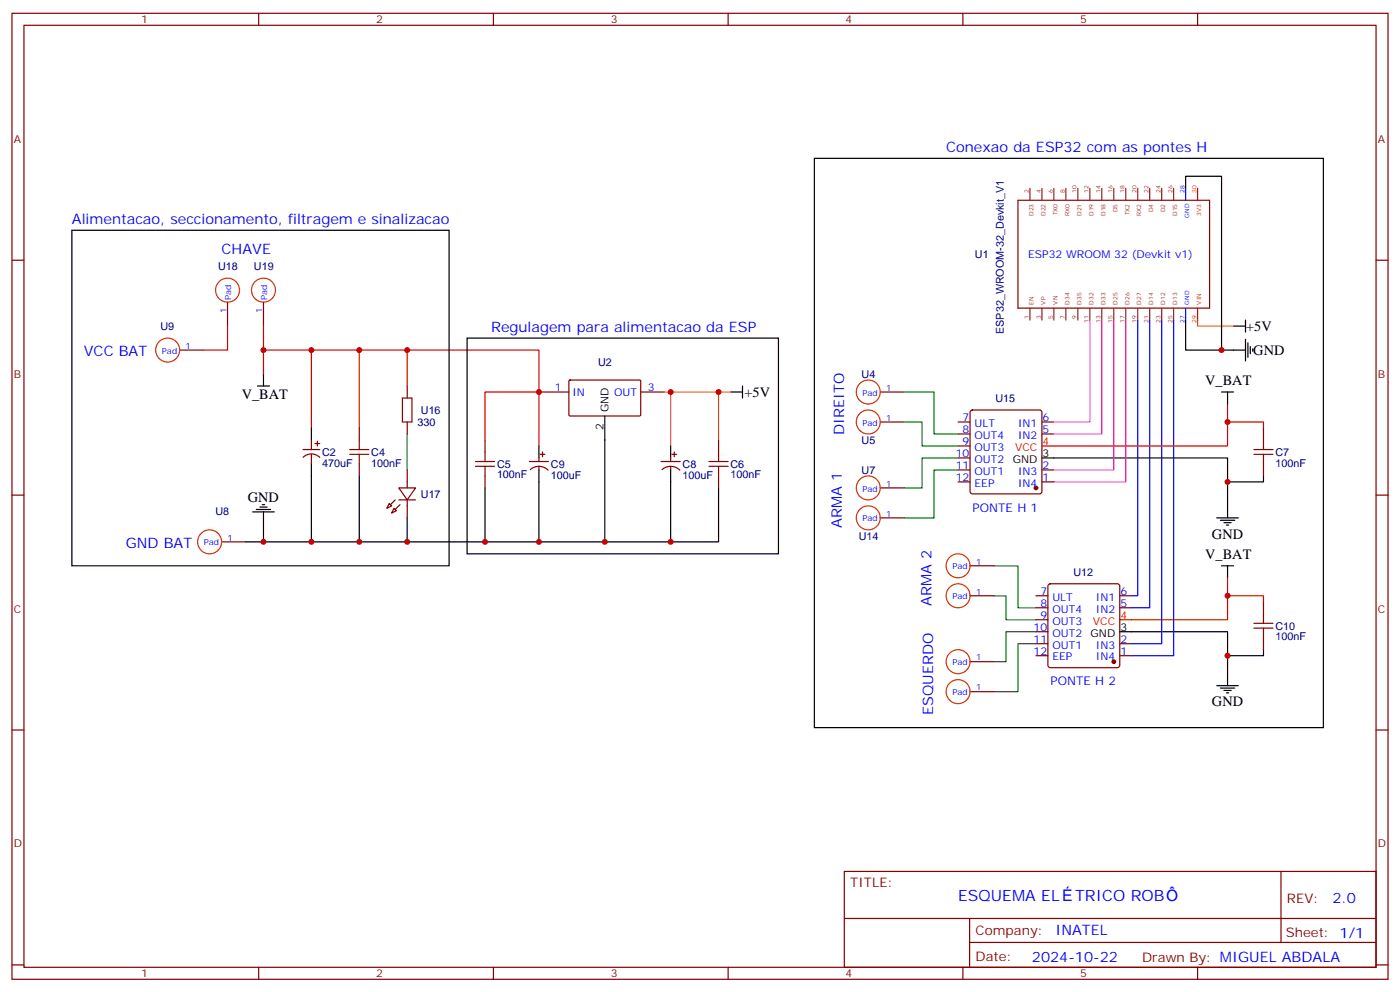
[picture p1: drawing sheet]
<svg xmlns="http://www.w3.org/2000/svg" width="412mm" height="292mm" viewBox="0 0 412 292" stroke-linecap="round" stroke-linejoin="round" font-family="sans-serif">
<g fill="none" stroke="#870000" stroke-width=".35">
<path d="M3.5 3.9h405.4v284.4h-405.4zM7.1 7.4h398.2v277.3h-398.2zM76.2 3.9v3.5M145.3 3.9v3.5M214.5 3.9v3.5M283.6 3.9v3.5M352.8 3.9v3.5M3.5 76.6h3.6M405.3 76.6h3.6M67 88.9v7.1M77.6 88.9v7.1M52.9 103h7.1"/>
<path d="M119.9 113.6v3.6M160.5 115.4h7.1M167.6 112l.3-.1h20.7l.1 .3v10.1l-.3 .1h-20.7l-.1-.3zM188.7 115.4h7.1M259.3 115.4h7M89.3 132.3h4.9M89.3 134.6a3.5 3.5 0 0 1 4.9 0M91.7 129.5v2.8M91.7 133.7v2.9M92.8 130.6h1.4M93.5 129.9v1.4M105.8 126v3.5"/>
<path d="M105.8 136.6v3.5M119.9 124.2v3.5M119.9 138.3v5.3M142.9 129.5v3.5M155.9 135.9h5.7M156.2 138.2a3.8 3.8 0 0 1 5.3 .2M158.7 134.8v1.1M158.7 137.3v1M159.1 133.7h1.4M159.8 133v1.4M194.7 135.9h5.7M195 138.2a3.8 3.8 0 0 1 5.3 .2"/>
<path d="M197.6 134.8v1.1M197.6 137.3v1M197.9 133.7h1.4M198.6 133v1.4M211.7 129.5v3.5M259.3 124.2h7M282.2 124.2h3.6M282.2 138.3h3.6M282.2 127.7h3.6M282.2 131.3h3.6M282.2 134.8h3.6M286 120.9l.5-.2h19.7l.5 .2 .2 .5v23.3l-.2 .5-.5 .2h-19.7l-.5-.3-.2-.4v-23.3z"/>
<path d="M306.9 124.2h3.5M306.9 138.3h3.5M306.9 127.7h3.5M372.2 126v3.5M372.2 136.6v3.5M3.5 145.7h3.6M65.3 159.5h7M114.7 148.2l.7 .7-1.5 .7zM116.1 149.6l.7 .7-1.4 .7zM117.5 143.6h4.9l-2.5 3.5zM117.5 147.1h4.9M119.9 147.1v5.3"/>
<path d="M142.9 140.1v3.5M211.7 140.1v3.5M259.3 143.6h7M259.3 152.4h7M282.2 141.9h3.6M306.9 141.9h3.5M405.3 145.7h3.6M285.8 175.4h7M285.8 166.5h7M305.2 178.9h3.5M305.2 175.4h3.5M308.9 172l.5-.2h19.7l.5 .2 .2 .5v23.3l-.2 .5-.5 .2h-19.7l-.5-.2-.2-.5v-23.3z"/>
<path d="M329.8 178.9h3.6M329.8 175.4h3.6M372.2 177.1v3.6M285.8 194.8h7M305.2 193h3.5M305.2 189.5h3.5M305.2 182.4h3.5M305.2 185.9h3.5M329.8 193h3.6M329.8 189.5h3.6M372.2 187.7v3.5M3.5 214.9h3.6"/>
<path d="M285.8 203.6h7M405.3 214.9h3.6M248.7 256.5h156.6v28.2h-156.6zM377.3 256.5v20.9M248.7 270.4h156.5M285.6 277.4h119.6M285.6 270.4v14.1M3.5 284h3.6M76.2 284.7v3.6M145.3 284.7v3.6M214.5 284.7v3.6M283.6 284.7v3.6"/>
<path d="M352.8 284.7v3.6M405.3 284h3.6"/>
</g>
<g fill="none" stroke="#000" stroke-width=".35">
<path d="M239.9 46.6h149.9v167.6h-149.9zM349.2 55.4v-3.5h10.6v51.1M21.2 67.8h111.1v98.7h-111.1zM137.6 99.5h91.7v63.5h-91.7zM349.2 94.2v8.8h17.7M363.4 96h3.5M366.9 94.2v3.6M366.9 99.9v6.3M75.8 113.6h3.6M77.6 110.1v3.5M215.2 115.4h3.5M218.7 113.6v3.6"/>
<path d="M359.8 115.4h3.6M361.6 115.4v3.5M367.6 100.9v4.3M368.3 102v2.1M369 102.7v.7M91.7 136.6v22.9h51.2M91.7 126v3.5M158.7 131.3v3.5M178.2 122.4v37.1h-19.5v-21.2M197.6 131.3v3.5M197.6 138.3v21.2M306.9 134.8h54.7v17.6"/>
<path d="M72.3 159.5h19.4M74.4 150.7h6.4M75.5 150h4.2M76.6 149.3h2.1M77.3 148.6h.7M77.6 150.7v8.8M105.8 140.1v19.4M119.9 152.4v7.1M142.9 143.6v15.9h15.8M211.7 143.6v15.9h-33.5M358.4 152.4h6.4M359.5 153.1h4.2"/>
<path d="M360.5 153.8h2.2M361.2 154.6h.7M372.2 140.1v1.8h-10.6M359.8 166.5h3.6M361.6 166.5v3.6M329.8 185.9h31.8v15.9M372.2 191.2v1.8h-10.6M358.4 201.8h6.4M359.5 202.5h4.2M360.5 203.2h2.2M361.2 203.9h.7"/>
</g>
<path d="M356.3 58.9h-56.4v31.8h56.4v-31.7" fill="none" stroke="#900" stroke-width=".35"/>
<g fill="none" stroke="#8c2424" stroke-width=".35">
<path d="M303.4 55.4v3.5M306.9 55.4v3.5M310.4 55.4v3.5M314 55.4v3.5M317.5 55.4v3.5M321 55.4v3.5M324.6 55.4v3.5M328.1 55.4v3.5M331.6 55.4v3.5M335.1 55.4v3.5M338.7 55.4v3.5M342.2 55.4v3.5"/>
<path d="M345.7 55.4v3.5M303.4 90.7v3.5M306.9 90.7v3.5M310.4 90.7v3.5M314 90.7v3.5M317.5 90.7v3.5M321 90.7v3.5M324.6 90.7v3.5M328.1 90.7v3.5M331.6 90.7v3.5M335.1 90.7v3.5M338.7 90.7v3.5"/>
<path d="M342.2 90.7v3.5M345.7 90.7v3.5"/>
</g>
<path d="M349.2 55.4v3.5M335.1 94.2v81.2h-1.7M338.7 94.2v84.7h-5.3M342.2 94.2v95.3h-8.8M345.7 94.2v98.8h-12.3M349.2 90.7v3.5" fill="none" stroke="#00f" stroke-width=".35"/>
<g fill="none" stroke="#f00" stroke-width=".35">
<path d="M352.8 55.4v3.5M67 96v7h-7M77.6 96v7h81.1v12.4h-15.8v14.1M352.8 90.7v3.5M77.6 103v7.1M91.7 103v23M105.8 103v23M119.9 103v10.6M160.5 115.4h-1.8v15.9M361.6 118.9v12.4h-54.7M361.6 124.2h10.6v1.8M361.6 170.1v12.3h-31.8"/>
<path d="M361.6 175.4h10.6v1.7"/>
</g>
<path d="M266.3 115.4h8.9v12.3h7M119.9 127.7v10.6M266.3 124.2h5.3v7.1h10.6M282.2 134.8h-10.6v8.8h-5.3M282.2 138.3h-7v14.1h-8.9M292.8 175.4h3.5v7h8.9M292.8 166.5h7.1v12.4h5.3M305.2 189.5h-5.3v14.1h-7.1M305.2 185.9h-8.9v8.9h-3.5" fill="none" stroke="#008700" stroke-width=".35"/>
<g fill="#870000" stroke="#870000" stroke-width=".35">
<path d="M117.8 148.6l-1.4 1.4z"/>
<path d="M115 148.6l1.4-1.5z"/>
<circle cx="328.1" cy="194.8" r=".53"/>
<circle cx="305.2" cy="143.6" r=".53"/>
</g>
<path d="M352.8 94.2v1.8h10.6M195.8 115.4h15.9v14.1M197.6 115.4v15.9M211.7 115.4h3.5" fill="none" stroke="#f90" stroke-width=".35"/>
<g fill="none" stroke="#c30" stroke-width=".35">
<circle cx="67" cy="85.4" r="3.5"/>
<circle cx="77.6" cy="85.4" r="3.5"/>
<circle cx="49.4" cy="103" r="3.5"/>
<circle cx="255.8" cy="115.4" r="3.5"/>
<circle cx="255.8" cy="124.2" r="3.5"/>
<circle cx="61.7" cy="159.5" r="3.5"/>
<circle cx="255.8" cy="143.6" r="3.5"/>
<circle cx="255.8" cy="152.4" r="3.5"/>
<circle cx="282.2" cy="175.4" r="3.5"/>
<circle cx="282.2" cy="166.5" r="3.5"/>
<circle cx="282.2" cy="194.8" r="3.5"/>
<circle cx="282.2" cy="203.6" r="3.5"/>
</g>
<path d="M321 94.2v30h-10.6M324.6 94.2v33.5h-14.2M328.1 94.2v44.1h-17.7M331.6 94.2v47.7h-21.2" fill="none" stroke="#f0f" stroke-width=".35"/>
<g fill="none" stroke="#a10000" stroke-width=".35">
<path d="M118.5 117.2h2.9v7h-2.9zM103 133.7h5.7M103 132.3h5.7M105.8 129.5v2.8M105.8 133.7v2.9M140.1 137.3h5.6M140.1 135.9h5.6M142.9 133v2.9M142.9 137.3v2.8M208.8 137.3h5.7M208.8 135.9h5.7M211.7 133v2.9"/>
<path d="M211.7 137.3v2.8M369.4 133.7h5.6M369.4 132.3h5.6M372.2 129.5v2.8M372.2 133.7v2.9M369.4 184.9h5.6M369.4 183.5h5.6M372.2 180.7v2.8M372.2 184.9v2.8"/>
</g>
<g fill="#c00">
<circle cx="77.6" cy="159.5" r=".88"/>
<circle cx="119.9" cy="159.5" r=".88"/>
<circle cx="105.8" cy="159.5" r=".88"/>
<circle cx="197.6" cy="115.4" r=".88"/>
<circle cx="178.2" cy="159.5" r=".88"/>
<circle cx="197.6" cy="159.5" r=".88"/>
<circle cx="142.9" cy="159.5" r=".88"/>
<circle cx="158.8" cy="115.4" r=".88"/>
<circle cx="211.7" cy="115.4" r=".88"/>
<circle cx="361.6" cy="193" r=".88"/>
<circle cx="361.6" cy="175.4" r=".88"/>
<circle cx="361.6" cy="124.2" r=".88"/>
<circle cx="158.8" cy="159.5" r=".88"/>
<circle cx="91.7" cy="103" r=".88"/>
<circle cx="105.8" cy="103" r=".88"/>
<circle cx="119.9" cy="103" r=".88"/>
<circle cx="361.6" cy="141.9" r=".88"/>
<circle cx="359.8" cy="103" r=".88"/>
<circle cx="91.7" cy="159.5" r=".88"/>
<circle cx="77.6" cy="103" r=".88"/>
</g>
<g font-size="4.6" fill="#00f">
<text x="282.2" y="265.3">ESQUEMA EL</text>
<text x="316.8" y="265.3">TRICO ROB</text>
</g>
<g font-size="4.2" fill="#00f">
<text x="278.7" y="44.8">Conexao da ESP32 com as pontes H</text>
<text x="21.2" y="66">Alimentacao, seccionamento, filtragem e sinalizacao</text>
<text x="65.3" y="74.8">CHAVE</text>
<text x="144.6" y="97.8">Regulagem para alimentacao da ESP</text>
<text x="24.7" y="104.8">VCC BAT</text>
<text x="248.7" y="128.1" transform="rotate(-90 248.7 128.1)">DIREITO</text>
<text x="248" y="155.3" transform="rotate(-90 248 155.3)">ARMA 1</text>
<text x="37" y="161.3">GND BAT</text>
<text x="274.4" y="178.3" transform="rotate(-90 274.4 178.3)">ARMA 2</text>
<text x="274.9" y="210.5" transform="rotate(-90 274.9 210.5)">ESQUERDO</text>
<text x="392.5" y="265.8">2.0</text>
<text x="310.9" y="275.3">INATEL</text>
<text x="304" y="283.1">2024-10-22</text>
</g>
<g font-size="4.2">
<text x="367.1" y="97.5">+5V</text>
<text x="369.2" y="104.5">GND</text>
<text x="355" y="113.3">V_BAT</text>
<text x="71.2" y="117.6">V_BAT</text>
<text x="219.3" y="116.9">+5V</text>
<text x="73" y="147.6">GND</text>
<text x="357" y="158.6">GND</text>
<text x="355" y="164.5">V_BAT</text>
<text x="357" y="207.9">GND</text>
</g>
<g font-size="3.9" fill="#800">
<text x="250.5" y="261.1">TITLE:</text>
<text x="379.1" y="265.8">REV:</text>
<text x="287.4" y="275.3">Company:</text>
<text x="378.7" y="275.9">Sheet: 1/1</text>
<text x="287.4" y="283">Date:</text>
<text x="336.4" y="283.1">Drawn By: MIGUEL ABDALA</text>
</g>
<g font-size="3.5" fill="#00f">
<text x="286.5" y="150.6">PONTE H 1</text>
<text x="309.4" y="201.8">PONTE H 2</text>
</g>
<g font-size="3.2" fill="#800">
<text x="41.6" y="6.9">1</text>
<text x="110.8" y="6.9">2</text>
<text x="179.9" y="6.9">3</text>
<text x="249.1" y="6.9">4</text>
<text x="318.2" y="6.9">5</text>
<text x="4.1" y="42">A</text>
<text x="405.9" y="42">A</text>
<text x="4.1" y="111.2">B</text>
<text x="405.9" y="111.2">B</text>
<text x="4.1" y="180.3">C</text>
<text x="405.9" y="180.3">C</text>
<text x="4.1" y="249.4">D</text>
<text x="405.9" y="249.4">D</text>
<text x="41.6" y="287.7">1</text>
<text x="110.8" y="287.7">2</text>
<text x="179.9" y="287.7">3</text>
<text x="249.1" y="287.7">4</text>
<text x="318.2" y="287.7">5</text>
</g>
<g font-size="3.2" fill="#000080">
<text x="287.2" y="76">U1</text>
<text x="64.2" y="79.5">U18</text>
<text x="74.8" y="79.5">U19</text>
<text x="47.3" y="97.1">U9</text>
<text x="295.7" y="98.3" transform="rotate(-90 295.7 98.3)">ESP32_WROOM-32_Devkit_V1</text>
<text x="176.2" y="107.6">U2</text>
<text x="253.8" y="111.3">U4</text>
<text x="293.2" y="118.4">U15</text>
<text x="123" y="125.4">330</text>
<text x="124" y="121.8">U16</text>
<text x="253.8" y="130.7">U5</text>
<text x="94.9" y="137.4">470uF</text>
<text x="94.9" y="134.1">C2</text>
<text x="109.4" y="137.3">100nF</text>
<text x="109.4" y="134.2">C4</text>
<text x="146.4" y="137.8">C5</text>
<text x="162.3" y="137.7">C9</text>
<text x="201.1" y="137.7">C8</text>
<text x="215.2" y="137.8">C6</text>
<text x="375.7" y="137.3">100nF</text>
<text x="375.7" y="134.2">C7</text>
<text x="146.4" y="140.8">100nF</text>
<text x="162.3" y="140.9">100uF</text>
<text x="201.1" y="140.9">100uF</text>
<text x="215.2" y="140.8">100nF</text>
<text x="253.8" y="139.5">U7</text>
<text x="124" y="146.5">U17</text>
<text x="63.5" y="151.7">U8</text>
<text x="253" y="158.9">U14</text>
<text x="316.2" y="169.6">U12</text>
<text x="375.7" y="185.4">C10</text>
<text x="375.7" y="188.5">100nF</text>
</g>
<g font-size="3.2" fill="#00f">
<text x="302.8" y="75.9">ESP32 WROOM 32 (Devkit v1)</text>
<text x="163.4" y="115">1</text>
<text x="168.6" y="116.5">IN</text>
<text x="180.9" y="116.5">OUT</text>
<text x="190.9" y="115">3</text>
<text x="283.6" y="123.9">7</text>
<text x="287.1" y="125.6">ULT</text>
<text x="299.9" y="125.6">IN1</text>
<text x="307.1" y="123.9">6</text>
<text x="283.6" y="127.4">8</text>
<text x="283.6" y="130.9">9</text>
<text x="287.1" y="129.2">OUT4</text>
<text x="299.9" y="129.2">IN2</text>
<text x="307.1" y="127.4">5</text>
<text x="281.5" y="134.4">10</text>
<text x="281.5" y="138">11</text>
<text x="287.1" y="132.7">OUT3</text>
<text x="287.1" y="136.2">OUT2</text>
<text x="307.1" y="138">2</text>
<text x="281.5" y="141.5">12</text>
<text x="287.1" y="139.7">OUT1</text>
<text x="287.1" y="143.3">EEP</text>
<text x="299.9" y="143.3">IN4</text>
<text x="299.9" y="139.7">IN3</text>
<text x="307.1" y="141.5">1</text>
<text x="306.5" y="175">7</text>
<text x="306.5" y="178.5">8</text>
<text x="310" y="176.8">ULT</text>
<text x="322.8" y="176.8">IN1</text>
<text x="330" y="178.5">5</text>
<text x="330" y="175">6</text>
<text x="304.5" y="185.6">10</text>
<text x="306.5" y="182.1">9</text>
<text x="310" y="180.3">OUT4</text>
<text x="310" y="183.8">OUT3</text>
<text x="322.8" y="180.3">IN2</text>
<text x="304.5" y="189.1">11</text>
<text x="310" y="187.4">OUT2</text>
<text x="310" y="190.9">OUT1</text>
<text x="322.8" y="190.9">IN3</text>
<text x="330" y="189.1">2</text>
<text x="304.5" y="192.7">12</text>
<text x="310" y="194.4">EEP</text>
<text x="322.8" y="194.4">IN4</text>
<text x="330" y="192.7">1</text>
</g>
<g font-size="3.2">
<text x="179.2" y="121.4" transform="rotate(-90 179.2 121.4)">GND</text>
<text x="177.8" y="126.6" transform="rotate(-90 177.8 126.6)">2</text>
<text x="298.3" y="136.2">GND</text>
<text x="307.1" y="134.4">3</text>
<text x="330" y="185.6">3</text>
<text x="321.3" y="187.4">GND</text>
</g>
<g font-size="3.2" fill="#f00">
<text x="307.1" y="130.9">4</text>
<text x="299" y="132.7">VCC</text>
<text x="321.9" y="183.8">VCC</text>
<text x="330" y="182.1">4</text>
</g>
<g font-size="2.5" fill="#00f">
<text x="68.1" y="88.2" transform="rotate(-90 68.1 88.2)">Pad</text>
<text x="78.7" y="88.2" transform="rotate(-90 78.7 88.2)">Pad</text>
<text x="66.7" y="92.3" transform="rotate(-90 66.7 92.3)">1</text>
<text x="77.3" y="92.3" transform="rotate(-90 77.3 92.3)">1</text>
<text x="47.7" y="104.1">Pad</text>
<text x="54.7" y="102.7">1</text>
<text x="254.1" y="116.5">Pad</text>
<text x="261.1" y="115">1</text>
<text x="254.1" y="125.3">Pad</text>
<text x="261.1" y="123.9">1</text>
<text x="261.1" y="143.3">1</text>
<text x="254.1" y="144.7">Pad</text>
<text x="254.1" y="153.5">Pad</text>
<text x="261.1" y="152.1">1</text>
<text x="60" y="160.5">Pad</text>
<text x="67" y="159.1">1</text>
<text x="280.5" y="167.6">Pad</text>
<text x="287.5" y="166.2">1</text>
<text x="280.5" y="176.4">Pad</text>
<text x="287.5" y="175">1</text>
<text x="280.5" y="195.8">Pad</text>
<text x="287.5" y="194.4">1</text>
<text x="287.5" y="203.2">1</text>
<text x="280.5" y="204.6">Pad</text>
</g>
<g font-size="1.8" fill="#8d2323">
<text x="303" y="56.8" transform="rotate(-90 303 56.8)">2</text>
<text x="306.6" y="56.8" transform="rotate(-90 306.6 56.8)">4</text>
<text x="310.1" y="56.8" transform="rotate(-90 310.1 56.8)">6</text>
<text x="313.6" y="56.8" transform="rotate(-90 313.6 56.8)">8</text>
<text x="317.1" y="56.8" transform="rotate(-90 317.1 56.8)">10</text>
<text x="320.7" y="56.8" transform="rotate(-90 320.7 56.8)">12</text>
<text x="324.2" y="56.8" transform="rotate(-90 324.2 56.8)">14</text>
<text x="327.7" y="56.8" transform="rotate(-90 327.7 56.8)">16</text>
<text x="331.3" y="56.8" transform="rotate(-90 331.3 56.8)">18</text>
<text x="334.8" y="56.8" transform="rotate(-90 334.8 56.8)">20</text>
<text x="338.3" y="56.8" transform="rotate(-90 338.3 56.8)">22</text>
<text x="341.8" y="56.8" transform="rotate(-90 341.8 56.8)">24</text>
<text x="345.4" y="56.8" transform="rotate(-90 345.4 56.8)">26</text>
<text x="304.4" y="63.6" transform="rotate(-90 304.4 63.6)">D23</text>
<text x="308" y="63.6" transform="rotate(-90 308 63.6)">D22</text>
<text x="311.5" y="63.4" transform="rotate(-90 311.5 63.4)">TX0</text>
<text x="315" y="63.6" transform="rotate(-90 315 63.6)">RX0</text>
<text x="318.6" y="63.6" transform="rotate(-90 318.6 63.6)">D21</text>
<text x="322.1" y="63.6" transform="rotate(-90 322.1 63.6)">D19</text>
<text x="325.6" y="63.6" transform="rotate(-90 325.6 63.6)">D18</text>
<text x="329.1" y="62.5" transform="rotate(-90 329.1 62.5)">D5</text>
<text x="332.7" y="63.4" transform="rotate(-90 332.7 63.4)">TX2</text>
<text x="336.2" y="63.6" transform="rotate(-90 336.2 63.6)">RX2</text>
<text x="339.7" y="62.5" transform="rotate(-90 339.7 62.5)">D4</text>
<text x="343.3" y="62.5" transform="rotate(-90 343.3 62.5)">D2</text>
<text x="346.8" y="63.6" transform="rotate(-90 346.8 63.6)">D15</text>
<text x="304.4" y="89.6" transform="rotate(-90 304.4 89.6)">EN</text>
<text x="308" y="89.6" transform="rotate(-90 308 89.6)">VP</text>
<text x="311.5" y="89.6" transform="rotate(-90 311.5 89.6)">VN</text>
<text x="315" y="89.6" transform="rotate(-90 315 89.6)">D34</text>
<text x="318.6" y="89.6" transform="rotate(-90 318.6 89.6)">D35</text>
<text x="322.1" y="89.6" transform="rotate(-90 322.1 89.6)">D32</text>
<text x="325.6" y="89.6" transform="rotate(-90 325.6 89.6)">D33</text>
<text x="329.1" y="89.6" transform="rotate(-90 329.1 89.6)">D25</text>
<text x="332.7" y="89.6" transform="rotate(-90 332.7 89.6)">D26</text>
<text x="336.2" y="89.6" transform="rotate(-90 336.2 89.6)">D27</text>
<text x="339.7" y="89.6" transform="rotate(-90 339.7 89.6)">D14</text>
<text x="343.3" y="89.6" transform="rotate(-90 343.3 89.6)">D12</text>
<text x="346.8" y="89.6" transform="rotate(-90 346.8 89.6)">D13</text>
<text x="303" y="93.9" transform="rotate(-90 303 93.9)">1</text>
<text x="306.6" y="93.9" transform="rotate(-90 306.6 93.9)">3</text>
<text x="310.1" y="93.9" transform="rotate(-90 310.1 93.9)">5</text>
<text x="313.6" y="93.9" transform="rotate(-90 313.6 93.9)">7</text>
<text x="317.1" y="93.9" transform="rotate(-90 317.1 93.9)">9</text>
<text x="320.7" y="95.1" transform="rotate(-90 320.7 95.1)">11</text>
<text x="324.2" y="95.1" transform="rotate(-90 324.2 95.1)">13</text>
<text x="327.7" y="95.1" transform="rotate(-90 327.7 95.1)">15</text>
<text x="331.3" y="95.1" transform="rotate(-90 331.3 95.1)">17</text>
<text x="334.8" y="95.1" transform="rotate(-90 334.8 95.1)">19</text>
<text x="338.3" y="95.1" transform="rotate(-90 338.3 95.1)">21</text>
<text x="341.8" y="95.1" transform="rotate(-90 341.8 95.1)">23</text>
<text x="345.4" y="95.1" transform="rotate(-90 345.4 95.1)">25</text>
</g>
<g font-size="1.8" fill="#00f">
<text x="348.9" y="56.8" transform="rotate(-90 348.9 56.8)">28</text>
<text x="350.3" y="64.1" transform="rotate(-90 350.3 64.1)">GND</text>
<text x="350.3" y="89.6" transform="rotate(-90 350.3 89.6)">GND</text>
<text x="348.9" y="95.1" transform="rotate(-90 348.9 95.1)">27</text>
</g>
<g font-size="1.8" fill="#f00">
<text x="352.4" y="56.8" transform="rotate(-90 352.4 56.8)">30</text>
<text x="353.8" y="63.5" transform="rotate(-90 353.8 63.5)">3V3</text>
<text x="353.8" y="89.6" transform="rotate(-90 353.8 89.6)">VIN</text>
<text x="352.4" y="95.1" transform="rotate(-90 352.4 95.1)">29</text>
</g>
</svg>
